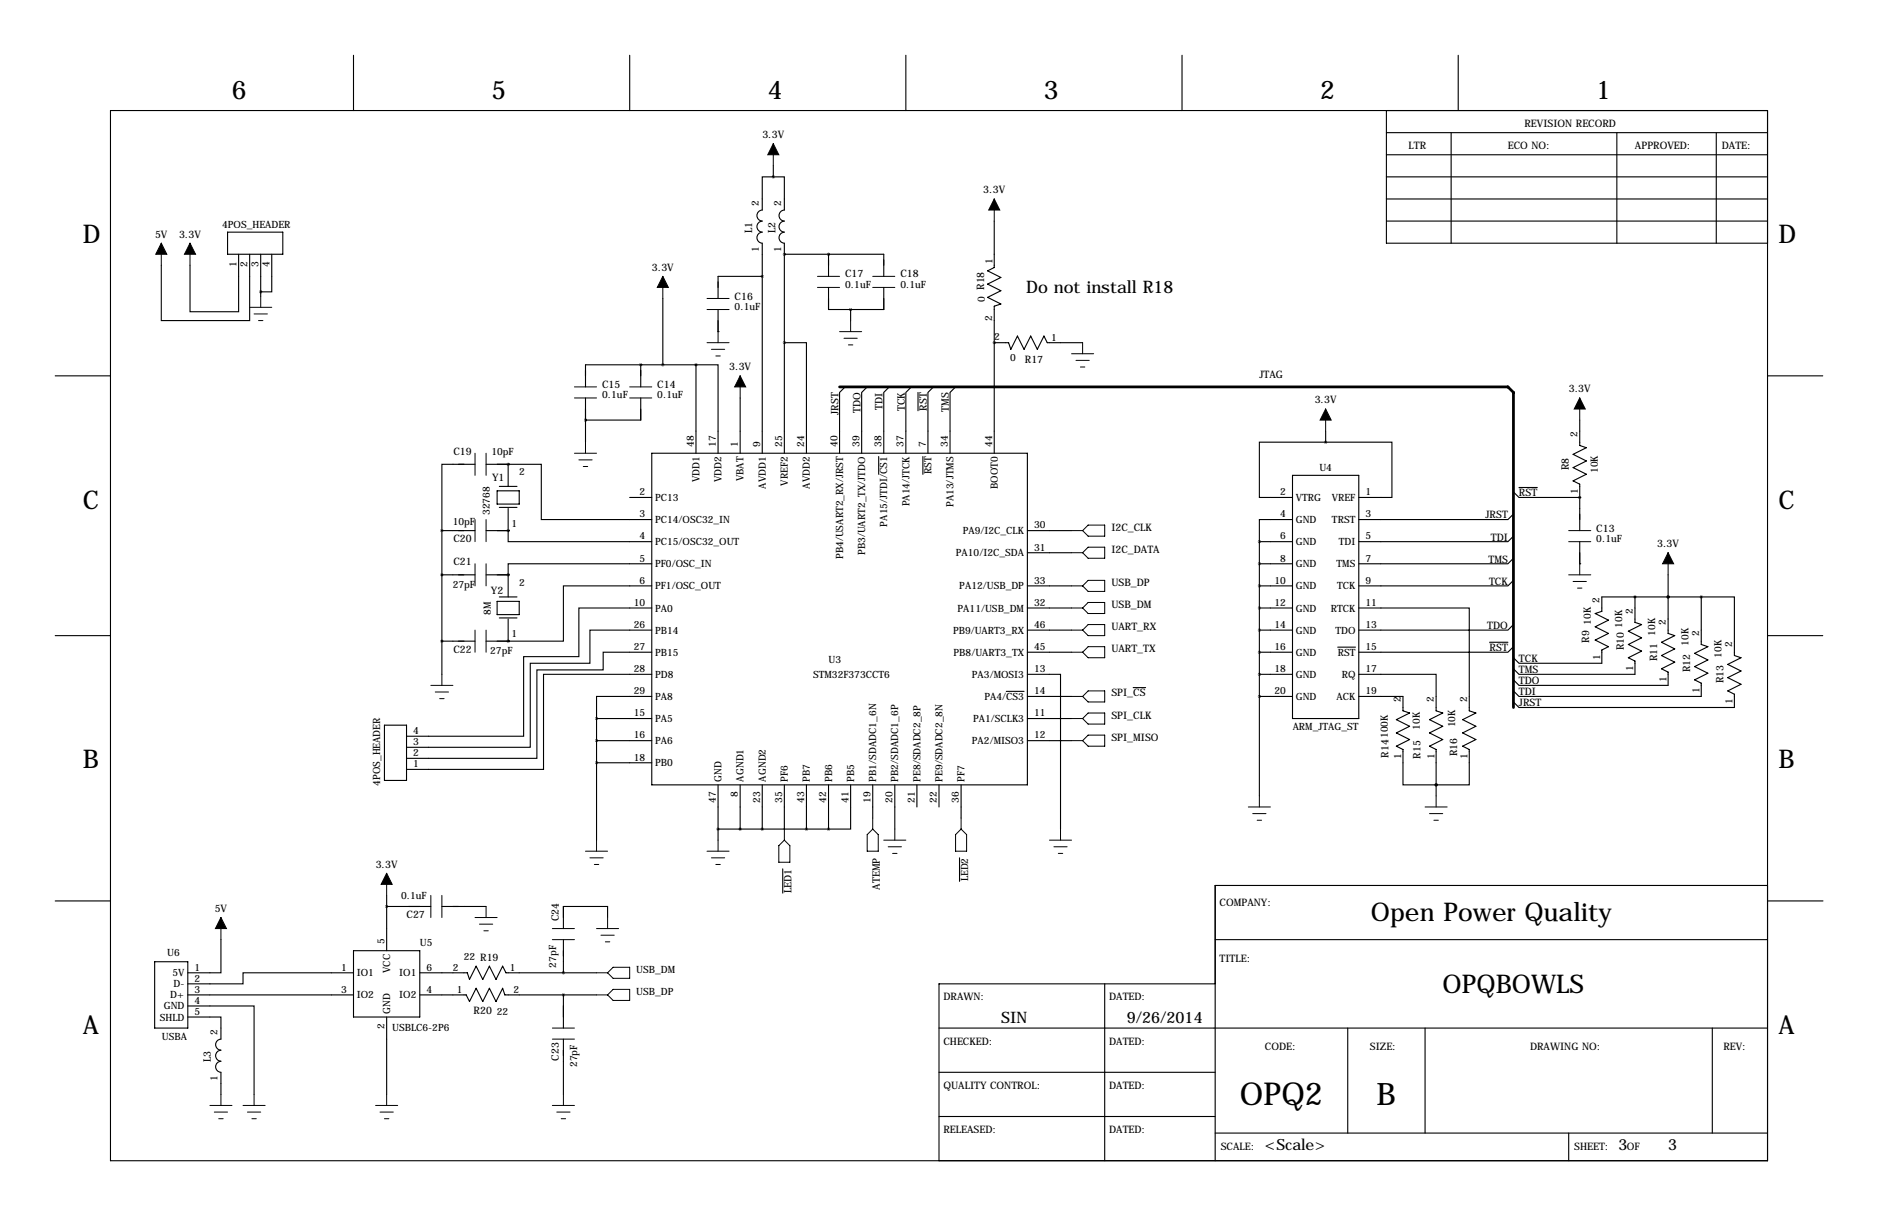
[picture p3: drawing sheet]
<svg xmlns="http://www.w3.org/2000/svg" width="432mm" height="279mm" viewBox="0 0 432 279" stroke-linecap="round" stroke-linejoin="round" font-family="sans-serif">
<g fill="none" stroke="#000" stroke-width=".25">
<path d="M81.3 12.7v12.7M144.8 12.7v12.7M208.3 12.7v12.7M271.8 12.7v12.7M335.3 12.7v12.7M25.4 25.4h381v241.3h-381zM177.8 38.1v2.5M318.8 30.5h87.6M318.8 35.6h87.6M318.8 25.4v30.5h87.6M333.7 30.5v25.4M371.8 30.5v25.4"/>
<path d="M394.6 30.5v25.4M52.3 53.3h12.7v5.1h-12.7zM54.9 58.4v13.2h-11.2v-10.6M57.4 58.4v15.3h-20.3v-12.7M59.9 58.4v9.7M62.5 58.4v8.7h-2.6M177.8 40.6h-2.5v7.7a1.27 1.27 0 0 0-1.3 1.2 1.27 1.27 0 0 0 1.3 1.3 1.27 1.27 0 0 0-1.3 1.3 1.27 1.27 0 0 0 1.3 1.2 1.27 1.27 0 0 0-1.3 1.3 1.27 1.27 0 0 0 1.2 1.3l.1 48.2M177.8 40.6h2.5v7.7a1.27 1.27 0 0 0-1.2 1.2 1.27 1.27 0 0 0 1.2 1.3 1.27 1.27 0 0 0-1.2 1.3 1.27 1.27 0 0 0 1.2 1.2 1.27 1.27 0 0 0-1.2 1.3 1.27 1.27 0 0 0 1.2 1.3v48.2M180.3 58.4h.1M180.3 58.4h22.9v5.1M190.5 58.4h.1M190.5 58.4v5.1"/>
<path d="M228.6 50.8v10.7l-1.5 .7 3 1.6-3 1.5 3 1.5-3 1.5 3 1.5-1.5 .6v33.7M318.8 45.7h87.6M318.8 50.8h87.6M318.8 40.6h87.6M152.4 68.6v15.2M165.1 76.2h.1M165.1 71.1v5.1M175.3 63.5h-10.2v5.1M180.3 78.7h5.1v25.4M190.5 66v5.1h12.7v-5.1M195.6 71.1v2.6M228.6 78.7h.1"/>
<path d="M228.6 78.7h3.3l.5 1.6 1.5-3.1 1.6 3.1 1.5-3.1 1.5 3.1 1.5-3.1 .8 1.5h8.1M12.7 86.4h12.7M134.6 96.5h.1M134.6 91.4v10.2M147.3 83.8h.1M147.3 83.8v5.1M147.3 91.4v5.1h-12.7M160 83.8h5.1v20.3M160 83.8v20.3M160 83.8h-25.4v5.1M170.2 91.4v12.7M194.3 88.9l-1.3 1.3v13.9"/>
<path d="M199.4 88.9l-1.3 1.3v13.9M204.5 88.9l-1.3 1.3v13.9M209.5 88.9l-1.2 1.3v13.9M211.1 90.2v4.2M214.6 88.9l-1.2 1.3v13.9M219.7 88.9l-1.3 1.3v13.9M304.8 99.1v2.5M363.2 96.5v5.9l1.5 .5-3 1.5 3 1.5-3 1.5 3 1.6-3 1.5 1.5 .8v10.6M406.4 86.4h12.7M109.2 106.7h-7.6v15.2M111.8 106.7h5M114.3 112.8h5.1v3h-5.1z"/>
<path d="M114.8 111.8h4.1M114.8 116.6h4.1M116.8 106.7h7.7v12.7h25.4M116.8 106.7h.1M116.8 106.7v5.1M116.8 116.8v5.1M144.8 114.3h5.1M149.9 104.1h86.3v76.2h-86.3zM202 104.9v4.1M212.2 104.9v4.1M297.2 119.4h-7.6v5.1M297.2 109.2h15.2v55.9h-15.2z"/>
<path d="M304.8 101.6h-15.2v12.7h7.6M304.8 101.6h15.2v12.7h-7.6M348 113l1.2 1.3h14M348 118.1l-1.3 1.3h-34.3M349.2 112h4.3M363.2 114.3h.1M101.6 121.9h7.6M101.6 132.1h7.6M101.6 121.9v33M111.8 121.9h5M111.8 132.1h5M114.3 138.2h5.1v3h-5.1z"/>
<path d="M114.8 137.2h4.1M116.8 121.9h.1M116.8 132.1h.1M116.8 121.9v2.6h33.1M116.8 132.1v5.1M149.9 129.5h-33.1v2.6M149.9 134.6h-20.4v12.7h-12.7M149.9 139.7h-16.8v11.2h-12.7v18.3h-26.9M236.2 134.6h10.2M236.2 139.7h10.2M236.2 127h10.2M236.2 121.9h10.2"/>
<path d="M289.6 124.5h7.6M289.6 129.5h7.6M289.6 134.6h7.6M289.6 139.7h7.6M289.6 124.5v58.4M312.4 139.7h25.4v23.6l1.5 .5-3 1.6 3 1.5-3 1.5 3 1.5-3 1.5 1.5 .8v8.1h-7.6M348 123.2l-1.3 1.3h-34.3M348 128.3l-1.3 1.2h-34.3M348 133.3l-1.3 1.3h-34.3M363.2 129.5h.1M363.2 124.5v5M375.9 137.2v5.8l1.5 .5-3 1.5 3 1.6-3 1.5 3 1.5-3 1.5 1.5 .8v3h-26.7l-1.2-1.2"/>
<path d="M383.5 137.2h.1M383.5 132.1v13.4l1.6 .5-3.1 1.6 3.1 1.5-3.1 1.5 3.1 1.5-3.1 1.6 1.5 .7v3.1h-34.3l-1.2-1.3M391.2 137.2h7.6v13.4l1.5 .5-3 1.6 3 1.5-3 1.5 3 1.5-3 1.6 1.5 .7v3.1h-49.6l-1.2-1.3M391.2 137.2h-22.9v3.3l-1.5 .5 3 1.5-3 1.5 3 1.5-3 1.6 3 1.5-1.5 .8v3h-19.1l-1.2-1.3M391.2 137.2v10.9l1.5 .5-3.1 1.5 3.1 1.5-3.1 1.6 3.1 1.5-3.1 1.5 1.6 .8v3h-42l-1.2-1.2M12.7 146h12.7M101.6 147.3h7.6M111.8 147.3h5M114.8 142h4.1M116.8 147.3h.1M116.8 142.2v5.1M149.9 144.8h-14.3v7.6h-13.7v19.3h-28.4"/>
<path d="M149.9 149.9h-11.2v4h-15.3v20.3h-29.9M149.9 154.9h-24.9v21.9h-31.5M231.4 158.9h4.1M236.2 154.9h7.6v35.6M236.2 149.9h10.2M236.2 144.8h10.2M260.5 158h2.9M289.6 154.9h7.6M289.6 149.9h7.6M289.6 144.8h7.6M307.6 148.7h4.1M312.4 154.9h17.8v8.4l1.5 .5-3 1.6 3 1.5-3 1.5 3 1.5-3 1.5 1.5 .8v10.7"/>
<path d="M342.5 147.6h4.2M348 143.5l-1.3 1.3h-34.3M348 148.6l-1.3 1.3h-34.3M406.4 146h12.7M88.4 166.6h5.1v12.7h-5.1zM137.2 165.1h12.7M137.2 170.2h12.7M137.2 175.3h12.7M137.2 165.1v27.9M149.9 160h-12.7v5.1M236.2 165.1h10.2M236.2 170.2h10.2"/>
<path d="M236.2 160h10.2M289.6 160h7.6M312.4 160h10.2v3.3l1.5 .5-3 1.6 3 1.5-3 1.5 3 1.5-3 1.5 1.5 .8v8.1h7.6M165.1 180.3v12.7M165.1 190.5h25.4M170.2 180.3v10.2M175.3 180.3v10.2M180 199.6v5.6M180.3 180.3v10.2M185.4 180.3v10.2M190.5 180.3v10.2M195.6 180.3v10.2h-5.1"/>
<path d="M200.7 180.3v7.7M205.7 180.3v10.2M210.8 180.3v5.1M215.9 180.3v5.1M220.6 197.1v5.4M221 180.3v7.7M330.2 180.3h.1M12.7 207h12.7M50.8 215.9v7.6h-7.6M81.3 218.4h15.2v15.3h-15.2zM88.9 205.7v12.7M88.9 208.3h10.2"/>
<path d="M101.6 208.3h10.2M129.5 215.9v7.6M139.7 210.8v-2.5h-10.2v5.1M279.4 215.9h127M406.4 203.5h-127v63.2M406.5 207h12.7M35.6 221h7.6v15.2h-7.6zM43.2 233.7h7.6v5.1a1.27 1.27 0 0 0-1.2 1.2 1.27 1.27 0 0 0 1.2 1.3M43.2 231.1h15.2v20.4M43.2 228.6h38.1M81.3 223.5h-25.4v2.6h-12.7M88.9 233.7v17.8"/>
<path d="M96.5 223.5h10.9l.5 1.5 1.6-3 1.5 3 1.5-3 1.5 3 1.6-3 .7 1.5h20.9M96.5 228.6h10.7l.7 1.5 1.6-3 1.5 3 1.5-3 1.5 3 1.6-3 .5 1.5h21.1M129.5 228.6v7.6M129.5 238.8v12.7M215.9 236.2h190.5M254 226.1v40.6M279.4 226.1h-63.5v40.6M309.9 236.2v24.1M327.7 236.2v24.1M393.7 236.2v24.1M50.8 243.8a1.27 1.27 0 0 0-1.2 1.3 1.27 1.27 0 0 0 1.2 1.3M50.8 241.3a1.27 1.27 0 0 0-1.2 1.3 1.27 1.27 0 0 0 1.2 1.2"/>
<path d="M50.8 246.4v5.1M215.9 246.4h63.5M215.9 256.5h63.5M279.4 260.3h127M360.7 260.3v6.4"/>
</g>
<g fill="none" stroke="#000" stroke-width=".23">
<path d="M177.8 33v5.1M37.1 55.9v5.1M43.7 55.9v5.1M228.6 45.7v5.1M57.4 70.6h5.1M58.4 72.1h3.1M59.4 73.7h1.1M59.9 68.1v2.5M152.4 63.5v5.1M162.6 68.6h5M162.6 71.1h5M162.6 78.7h5"/>
<path d="M165.1 76.2v2.5M188 63.5h5M188 66h5M193 76.2h5.1M194.1 77.7h3M195.1 79.2h1M195.6 73.7v2.5M200.7 63.5h5M200.7 66h5M248.9 78.7v2.6M132.1 88.9h5.1M132.1 91.4h5.1"/>
<path d="M144.8 88.9h5.1M144.8 91.4h5.1M163.6 80.3h3M164.6 81.8h1M170.2 86.4v5M246.4 81.3h5.1M247.4 82.8h3M248.4 84.3h1M304.8 94v5.1M363.2 91.4v5.1M109.2 104.1v5.1M109.2 119.4v5.1"/>
<path d="M111.8 104.1v5.1M111.8 119.4v5.1M132.1 104.1h5.1M133.1 105.7h3M134.1 107.2h1M134.6 101.6v2.5M109.2 129.5v5.1M111.8 129.5v5.1M246.4 121.9h2.5M246.4 134.6h2.5M246.4 139.7h2.5M246.4 127h2.5"/>
<path d="M248.9 121.9l1.3-1.2h3.8v2.5h-3.8zM248.9 127l1.3-1.3h3.8v2.6h-3.8zM248.9 134.6l1.3-1.3h3.8v2.6h-3.8zM248.9 139.7l1.3-1.3h3.8v2.6h-3.8zM360.7 121.9h5.1M360.7 124.5h5.1M360.7 132.1h5.1M361.7 133.6h3M362.7 135.1h1M363.2 129.5v2.6M383.5 127v5.1M99.1 157.5h5"/>
<path d="M100.1 159h3M101.6 154.9v2.6M109.2 144.8v5.1M111.8 144.8v5.1M246.4 144.8h2.5M246.4 149.9h2.5M248.9 144.8l1.3-1.3h3.8v2.5h-3.8zM248.9 149.9l1.3-1.3h3.8v2.5h-3.8zM101.1 160.5h1M246.4 170.2h2.5M246.4 165.1h2.5M246.4 160h2.5"/>
<path d="M248.9 170.2l1.3-1.3h3.8v2.5h-3.8zM248.9 160l1.3-1.2h3.8v2.5h-3.8zM248.9 165.1l1.3-1.3h3.8v2.6h-3.8zM134.6 195.6h5.1M135.6 197.1h3.1M136.7 198.6h1M137.2 193v2.6M162.6 195.6h5M163.6 197.1h3M164.6 198.6h1M165.1 193v2.6M180.3 190.5v2.5"/>
<path d="M180.3 193l1.3 1.3v3.8h-2.5v-3.8zM200.7 190.5l1.2 1.3v3.8h-2.5v-3.8zM200.7 188v2.5M203.2 193h5.1M204.2 194.6h3.1M205.2 196.1h1M205.7 190.5v2.5M219.7 191.8l1.3-1.3 1.2 1.3v3.8h-2.5zM221 188v2.5M241.3 193h5.1M242.3 194.6h3.1M243.3 196.1h1"/>
<path d="M243.8 190.5v2.5M287 185.4h5.1M288 186.9h3.1M289.1 188.5h1M289.6 182.9v2.5M327.7 185.4h5M328.7 186.9h3M329.7 188.5h1M330.2 182.9v2.5M50.8 210.8v5.1M88.9 200.7v5M99.1 205.7v5.1"/>
<path d="M101.6 205.7v5.1M109.2 210.8h5.1M110.2 212.3h3.1M111.3 213.9h1M111.8 208.3v2.5M127 215.9h5.1M127 213.4h5.1M137.2 213.4h5M138.2 214.9h3M139.2 216.4h1M139.7 210.8v2.6M127 238.8h5.1"/>
<path d="M127 236.2h5.1M137.2 223.5h2.5M137.2 228.6h2.5M139.7 223.5l1.3-1.3h3.8v2.6h-3.8zM139.7 228.6l1.3-1.3h3.8v2.6h-3.8zM48.3 254h5M49.3 255.5h3M50.3 257h1M50.8 251.5v2.5M55.9 254h5.1M56.9 255.5h3M57.9 257h1"/>
<path d="M58.4 251.5v2.5M86.4 254h5M87.4 255.5h3M88.4 257h1M88.9 251.5v2.5M127 254h5.1M128 255.5h3.1M129 257h1M129.5 251.5v2.5"/>
</g>
<path d="M177.8 33l1.3 2.6h-2.6zM37.1 55.9l1.3 2.5h-2.6zM43.7 55.9l1.3 2.5h-2.6zM228.6 45.7l1.3 2.6h-2.6zM152.4 63.5l1.3 2.5h-2.6zM170.2 86.4l1.2 2.5h-2.5zM304.8 94l1.3 2.5h-2.6zM363.2 91.4l1.3 2.6h-2.6zM383.5 127l1.3 2.5h-2.5zM50.8 210.8l1.3 2.6h-2.6zM88.9 200.7l1.3 2.5h-2.6z" fill="#000" stroke="#000" stroke-width=".23"/>
<path d="M383.5 137.2a.05 .05 0 0 0 .1 0 .05 .05 0 0 0-.1 0zM391.1 137.2a.05 .05 0 0 0 .1 0 .05 .05 0 0 0-.1 0zM383.5 137.2a.05 .05 0 0 0 .1 0 .05 .05 0 0 0-.1 0zM289.5 124.5a.05 .05 0 0 0 .1 0 .05 .05 0 0 0-.1 0zM289.5 129.5a.05 .05 0 0 0 .1 0 .05 .05 0 0 0-.1 0zM289.5 134.6a.05 .05 0 0 0 .1 0 .05 .05 0 0 0-.1 0zM289.5 139.7a.05 .05 0 0 0 .1 0 .05 .05 0 0 0-.1 0zM289.5 144.8a.05 .05 0 0 0 .1 0 .05 .05 0 0 0-.1 0zM289.5 149.9a.05 .05 0 0 0 .1 0 .05 .05 0 0 0-.1 0zM289.5 154.9a.05 .05 0 0 0 .1 0 .05 .05 0 0 0-.1 0zM289.5 160a.05 .05 0 0 0 .1 0 .05 .05 0 0 0-.1 0zM180.3 78.7a.05 .05 0 0 0 .1 0 .05 .05 0 0 0-.1 0zM175.2 63.5a.05 .05 0 0 0 .1 0 .05 .05 0 0 0-.1 0zM180.3 58.4a.05 .05 0 0 0 .1 0 .05 .05 0 0 0-.1 0zM116.8 106.7a.05 .05 0 0 0 .1 0 .05 .05 0 0 0-.1 0zM116.8 132.1a.05 .05 0 0 0 .1 0 .05 .05 0 0 0-.1 0zM116.8 147.3a.05 .05 0 0 0 .1 0 .05 .05 0 0 0-.1 0zM116.8 121.9a.05 .05 0 0 0 .1 0 .05 .05 0 0 0-.1 0zM129.5 223.5a.05 .05 0 0 0 .1 0 .05 .05 0 0 0-.1 0zM129.5 228.6a.05 .05 0 0 0 .1 0 .05 .05 0 0 0-.1 0zM137.1 170.2a.05 .05 0 0 0 .1 0 .05 .05 0 0 0-.1 0zM137.1 175.3a.05 .05 0 0 0 .1 0 .05 .05 0 0 0-.1 0zM175.2 190.5a.05 .05 0 0 0 .1 0 .05 .05 0 0 0-.1 0zM137.1 165.1a.05 .05 0 0 0 .1 0 .05 .05 0 0 0-.1 0zM59.9 67.1a.05 .05 0 0 0 .1 0 .05 .05 0 0 0-.1 0z" fill="#000" stroke="#000" stroke-width=".63"/>
<path d="M193 88.9h153.7l1.3 1.3v72.4" fill="none" stroke="#000" stroke-width=".63"/>
<text font-size="7.3" x="285.1" y="254">OPQ2</text>
<text font-size="7.1" x="316.5" y="254">B</text>
<g font-size="5.9">
<text x="53.3" y="22.9">6</text>
<text x="113" y="22.9">5</text>
<text x="176.5" y="22.9">4</text>
<text x="240" y="22.9">3</text>
<text x="303.5" y="22.9">2</text>
<text x="367" y="22.9">1</text>
<text x="19" y="55.9">D</text>
<text x="408.9" y="55.9">D</text>
<text x="19" y="116.8">C</text>
<text x="408.9" y="116.8">C</text>
<text x="19" y="176.5">B</text>
<text x="408.9" y="176.5">B</text>
<text x="315.2" y="211.6">Open Power Quality</text>
<text x="331.7" y="228.1">OPQBOWLS</text>
<text x="19" y="237.5">A</text>
<text x="408.9" y="237.5">A</text>
</g>
<text font-size="4" x="236" y="67.3">Do not install R18</text>
<g font-size="3.6">
<text x="230.2" y="235">SIN</text>
<text x="259.1" y="235">9/26/2014</text>
<text x="290.8" y="264.1">&lt;Scale&gt;</text>
<text x="372.1" y="264.1">3</text>
<text x="383.5" y="264.1">3</text>
</g>
<g font-size="2.4">
<text x="350.5" y="29.2">REVISION RECORD</text>
<text x="175.3" y="31.8">3.3V</text>
<text x="323.8" y="34.3">LTR</text>
<text x="346.7" y="34.3">ECO NO:</text>
<text x="375.9" y="34.3">APPROVED:</text>
<text x="395.9" y="34.3">DATE:</text>
<text x="226.1" y="44.4">3.3V</text>
<text x="173" y="53.6" transform="rotate(-90 173 53.6)">L1</text>
<text x="178.3" y="53.6" transform="rotate(-90 178.3 53.6)">L2</text>
<text x="35.7" y="54.6">5V</text>
<text x="41.2" y="54.6">3.3V</text>
<text x="149.9" y="62.2">3.3V</text>
<text x="194.3" y="63.8">C17</text>
<text x="207" y="63.8">C18</text>
<text x="168.9" y="68.8">C16</text>
<text x="235.6" y="83.3">R17</text>
<text x="138.4" y="89.2">C15</text>
<text x="151.1" y="89.2">C14</text>
<text x="167.7" y="85.1">3.3V</text>
<text x="289.6" y="86.9">JTAG</text>
<text x="192.8" y="95.3" transform="rotate(-90 192.8 95.3)">JRST</text>
<text x="197.9" y="94.9" transform="rotate(-90 197.9 94.9)">TDO</text>
<text x="202.9" y="94.1" transform="rotate(-90 202.9 94.1)">TDI</text>
<text x="208" y="94.5" transform="rotate(-90 208 94.5)">TCK</text>
<text x="213.1" y="94.4" transform="rotate(-90 213.1 94.4)">RST</text>
<text x="218.2" y="94.7" transform="rotate(-90 218.2 94.7)">TMS</text>
<text x="302.3" y="92.7">3.3V</text>
<text x="360.7" y="90.2">3.3V</text>
<text x="104.2" y="104.5">C19</text>
<text x="113.1" y="110.5">Y1</text>
<text x="360.7" y="108.1" transform="rotate(-90 360.7 108.1)">R8</text>
<text x="341.5" y="119.1">JRST</text>
<text x="349.2" y="114">RST</text>
<text x="104.2" y="124.6">C20</text>
<text x="255.5" y="121.9">I2C_CLK</text>
<text x="342.8" y="124.2">TDI</text>
<text x="367" y="122.2">C13</text>
<text x="381" y="125.7">3.3V</text>
<text x="104.2" y="129.9">C21</text>
<text x="255.5" y="127">I2C_DATA</text>
<text x="342.2" y="129.3">TMS</text>
<text x="112.9" y="136.4">Y2</text>
<text x="255.5" y="134.6">USB_DP</text>
<text x="342.4" y="134.4">TCK</text>
<text x="255.5" y="139.7">USB_DM</text>
<text x="104.2" y="150">C22</text>
<text x="255.5" y="144.8">UART_RX</text>
<text x="255.5" y="149.9">UART_TX</text>
<text x="342" y="144.5">TDO</text>
<text x="342.5" y="149.6">RST</text>
<text x="365.4" y="147.7" transform="rotate(-90 365.4 147.7)">R9</text>
<text x="373.4" y="149.4" transform="rotate(-90 373.4 149.4)">R10</text>
<text x="349.2" y="152.1">TCK</text>
<text x="349.2" y="154.7">TMS</text>
<text x="381" y="152" transform="rotate(-90 381 152)">R11</text>
<text x="388.6" y="154.5" transform="rotate(-90 388.6 154.5)">R12</text>
<text x="255.5" y="160">SPI_CS</text>
<text x="349.2" y="157.2">TDO</text>
<text x="349.2" y="159.8">TDI</text>
<text x="396.2" y="157" transform="rotate(-90 396.2 157)">R13</text>
<text x="255.5" y="165.1">SPI_CLK</text>
<text x="349.2" y="162.3">JRST</text>
<text x="255.5" y="170.2">SPI_MISO</text>
<text x="335" y="173.8" transform="rotate(-90 335 173.8)">R16</text>
<text x="319.3" y="174.1" transform="rotate(-90 319.3 174.1)">R14100K</text>
<text x="326.6" y="174.3" transform="rotate(-90 326.6 174.3)">R15</text>
<text x="86.4" y="199.4">3.3V</text>
<text x="49.4" y="209.5">5V</text>
<text x="182" y="205.2" transform="rotate(-90 182 205.2)">LED1</text>
<text x="202.3" y="204.4" transform="rotate(-90 202.3 204.4)">ATEMP</text>
<text x="280.4" y="208.3">COMPANY:</text>
<text x="93.5" y="211">C27</text>
<text x="128.5" y="211.7" transform="rotate(-90 128.5 211.7)">C24</text>
<text x="280.4" y="221">TITLE:</text>
<text x="108.9" y="233.1">R20</text>
<text x="216.9" y="229.9">DRAWN:</text>
<text x="255" y="229.9">DATED:</text>
<text x="48.5" y="244.1" transform="rotate(-90 48.5 244.1)">L3</text>
<text x="128.5" y="243.7" transform="rotate(-90 128.5 243.7)">C23</text>
<text x="216.9" y="240">CHECKED:</text>
<text x="255" y="240">DATED:</text>
<text x="290.8" y="241.3">CODE:</text>
<text x="315" y="241.3">SIZE:</text>
<text x="351.8" y="241.3">DRAWING NO:</text>
<text x="396.2" y="241.3">REV:</text>
<text x="216.9" y="250.2">QUALITY CONTROL:</text>
<text x="255" y="250.2">DATED:</text>
<text x="216.9" y="260.3">RELEASED:</text>
<text x="255" y="260.3">DATED:</text>
<text x="280.7" y="264.2">SCALE:</text>
<text x="361.9" y="264.2">SHEET:</text>
<text x="374" y="264.2">OF</text>
</g>
<g font-size="2.3">
<text x="174.5" y="47.2" transform="rotate(-90 174.5 47.2)">2</text>
<text x="179.6" y="47.2" transform="rotate(-90 179.6 47.2)">2</text>
<text x="51.1" y="52.3">4POS_HEADER</text>
<text x="174.5" y="58" transform="rotate(-90 174.5 58)">1</text>
<text x="179.6" y="58" transform="rotate(-90 179.6 58)">1</text>
<text x="54.4" y="61.3" transform="rotate(-90 54.4 61.3)">1</text>
<text x="56.9" y="61.3" transform="rotate(-90 56.9 61.3)">2</text>
<text x="59.4" y="61.3" transform="rotate(-90 59.4 61.3)">3</text>
<text x="62" y="61.3" transform="rotate(-90 62 61.3)">4</text>
<text x="228.2" y="60.6" transform="rotate(-90 228.2 60.6)">1</text>
<text x="168.9" y="71.2">0.1uF</text>
<text x="194.3" y="66.1">0.1uF</text>
<text x="207" y="66.1">0.1uF</text>
<text x="226.4" y="69.5" transform="rotate(-90 226.4 69.5)">0 R18</text>
<text x="228.1" y="73.7" transform="rotate(-90 228.1 73.7)">2</text>
<text x="228.6" y="78.2">2</text>
<text x="232.3" y="82.9">0</text>
<text x="241.7" y="78.3">1</text>
<text x="138.4" y="91.5">0.1uF</text>
<text x="151.1" y="91.5">0.1uF</text>
<text x="362.7" y="100.4" transform="rotate(-90 362.7 100.4)">2</text>
<text x="113" y="104.6">10pF</text>
<text x="159.5" y="102.6" transform="rotate(-90 159.5 102.6)">48</text>
<text x="164.6" y="102.6" transform="rotate(-90 164.6 102.6)">17</text>
<text x="169.7" y="102.6" transform="rotate(-90 169.7 102.6)">1</text>
<text x="174.8" y="102.6" transform="rotate(-90 174.8 102.6)">9</text>
<text x="179.8" y="102.6" transform="rotate(-90 179.8 102.6)">25</text>
<text x="184.9" y="102.6" transform="rotate(-90 184.9 102.6)">24</text>
<text x="192.5" y="102.6" transform="rotate(-90 192.5 102.6)">40</text>
<text x="197.6" y="102.6" transform="rotate(-90 197.6 102.6)">39</text>
<text x="202.7" y="102.6" transform="rotate(-90 202.7 102.6)">38</text>
<text x="207.8" y="102.6" transform="rotate(-90 207.8 102.6)">37</text>
<text x="212.9" y="102.6" transform="rotate(-90 212.9 102.6)">7</text>
<text x="217.9" y="102.6" transform="rotate(-90 217.9 102.6)">34</text>
<text x="228.1" y="102.6" transform="rotate(-90 228.1 102.6)">44</text>
<text x="119.3" y="109.2">2</text>
<text x="147" y="113.8">2</text>
<text x="160.8" y="110.8" transform="rotate(-90 160.8 110.8)">VDD1</text>
<text x="165.9" y="110.8" transform="rotate(-90 165.9 110.8)">VDD2</text>
<text x="171" y="110.6" transform="rotate(-90 171 110.6)">VBAT</text>
<text x="176.1" y="112.3" transform="rotate(-90 176.1 112.3)">AVDD1</text>
<text x="181.1" y="111.6" transform="rotate(-90 181.1 111.6)">VREF2</text>
<text x="186.2" y="112.3" transform="rotate(-90 186.2 112.3)">AVDD2</text>
<text x="214.2" y="109" transform="rotate(-90 214.2 109)">RST</text>
<text x="229.4" y="112.4" transform="rotate(-90 229.4 112.4)">BOOT0</text>
<text x="294.3" y="113.8">2</text>
<text x="303.4" y="108.2">U4</text>
<text x="313.9" y="113.8">1</text>
<text x="362.8" y="113.4" transform="rotate(-90 362.8 113.4)">1</text>
<text x="367.4" y="108.7" transform="rotate(-90 367.4 108.7)">10K</text>
<text x="112.6" y="118.4" transform="rotate(-90 112.6 118.4)">32768</text>
<text x="147" y="118.9">3</text>
<text x="150.6" y="115.1">PC13</text>
<text x="209.1" y="116.4" transform="rotate(-90 209.1 116.4)">PA14/JTCK</text>
<text x="219.2" y="116.5" transform="rotate(-90 219.2 116.5)">PA13/JTMS</text>
<text x="294.3" y="118.9">4</text>
<text x="297.9" y="115.1">VTRG</text>
<text x="306.3" y="115.1">VREF</text>
<text x="313.9" y="118.9">3</text>
<text x="104.1" y="120.7">10pF</text>
<text x="117.6" y="121">1</text>
<text x="147" y="124">4</text>
<text x="150.6" y="120.2">PC14/OSC32_IN</text>
<text x="150.6" y="125.3">PC15/OSC32_OUT</text>
<text x="204" y="121" transform="rotate(-90 204 121)">PA15/JTDI/CS1</text>
<text x="221.4" y="122.7">PA9/I2C_CLK</text>
<text x="237.7" y="121.4">30</text>
<text x="294.3" y="124">6</text>
<text x="297.9" y="120.2">GND</text>
<text x="297.9" y="125.3">GND</text>
<text x="306.3" y="120.2">TRST</text>
<text x="307.8" y="125.3">TDI</text>
<text x="313.9" y="124">5</text>
<text x="367" y="124.5">0.1uF</text>
<text x="147" y="129">5</text>
<text x="150.6" y="130.3">PF0/OSC_IN</text>
<text x="193.8" y="128.5" transform="rotate(-90 193.8 128.5)">PB4/USART2_RX/JRST</text>
<text x="198.9" y="127.6" transform="rotate(-90 198.9 127.6)">PB3/UART2_TX/JTDO</text>
<text x="219.8" y="127.8">PA10/I2C_SDA</text>
<text x="237.7" y="126.5">31</text>
<text x="294.3" y="129">8</text>
<text x="297.9" y="130.3">GND</text>
<text x="307.3" y="130.3">TMS</text>
<text x="313.9" y="129">7</text>
<text x="104.1" y="135.1">27pF</text>
<text x="119.3" y="134.6">2</text>
<text x="147" y="134.1">6</text>
<text x="150.6" y="135.4">PF1/OSC_OUT</text>
<text x="220.6" y="135.4">PA12/USB_DP</text>
<text x="237.7" y="134.1">33</text>
<text x="293" y="134.1">10</text>
<text x="297.9" y="135.4">GND</text>
<text x="307.4" y="135.4">TCK</text>
<text x="313.9" y="134.1">9</text>
<text x="112.9" y="141.2" transform="rotate(-90 112.9 141.2)">8M</text>
<text x="145.7" y="139.2">10</text>
<text x="150.6" y="140.5">PA0</text>
<text x="220.2" y="140.5">PA11/USB_DM</text>
<text x="237.7" y="139.2">32</text>
<text x="293" y="139.2">12</text>
<text x="297.9" y="140.5">GND</text>
<text x="306" y="140.5">RTCK</text>
<text x="313.9" y="139.2">11</text>
<text x="365.8" y="143.5" transform="rotate(-90 365.8 143.5)">10K</text>
<text x="367.8" y="138.5" transform="rotate(-90 367.8 138.5)">2</text>
<text x="375.4" y="141" transform="rotate(-90 375.4 141)">2</text>
<text x="383" y="143.6" transform="rotate(-90 383 143.6)">2</text>
<text x="117.6" y="146.4">1</text>
<text x="145.7" y="149.4">27</text>
<text x="145.7" y="144.3">26</text>
<text x="150.6" y="145.6">PB14</text>
<text x="219.1" y="145.6">PB9/UART3_RX</text>
<text x="237.7" y="149.4">45</text>
<text x="237.7" y="144.3">46</text>
<text x="293" y="144.3">14</text>
<text x="293" y="149.4">16</text>
<text x="297.9" y="145.6">GND</text>
<text x="307" y="145.6">TDO</text>
<text x="313.9" y="144.3">13</text>
<text x="313.9" y="149.4">15</text>
<text x="373" y="144.3" transform="rotate(-90 373 144.3)">10K</text>
<text x="380.6" y="146.1" transform="rotate(-90 380.6 146.1)">10K</text>
<text x="388.2" y="148.3" transform="rotate(-90 388.2 148.3)">10K</text>
<text x="390.7" y="146.1" transform="rotate(-90 390.7 146.1)">2</text>
<text x="398.3" y="148.6" transform="rotate(-90 398.3 148.6)">2</text>
<text x="112.7" y="150.4">27pF</text>
<text x="145.7" y="154.4">28</text>
<text x="150.6" y="155.7">PD8</text>
<text x="150.6" y="150.7">PB15</text>
<text x="186.9" y="155.8">STM32F373CCT6</text>
<text x="190.5" y="152.4">U3</text>
<text x="219.3" y="150.7">PB8/UART3_TX</text>
<text x="223.5" y="155.7">PA3/MOSI3</text>
<text x="237.7" y="154.4">13</text>
<text x="293" y="154.4">18</text>
<text x="297.9" y="150.7">GND</text>
<text x="297.9" y="155.7">GND</text>
<text x="307.6" y="150.7">RST</text>
<text x="308.5" y="155.7">RQ</text>
<text x="313.9" y="154.4">17</text>
<text x="367.9" y="151.5" transform="rotate(-90 367.9 151.5)">1</text>
<text x="375.5" y="154.1" transform="rotate(-90 375.5 154.1)">1</text>
<text x="395.8" y="151.1" transform="rotate(-90 395.8 151.1)">10K</text>
<text x="145.7" y="159.5">29</text>
<text x="150.6" y="160.8">PA8</text>
<text x="226.4" y="160.8">PA4/CS3</text>
<text x="237.7" y="159.5">14</text>
<text x="293" y="159.5">20</text>
<text x="297.9" y="160.8">GND</text>
<text x="307.3" y="160.8">ACK</text>
<text x="313.9" y="159.5">19</text>
<text x="322.1" y="161.3" transform="rotate(-90 322.1 161.3)">2</text>
<text x="329.7" y="161.3" transform="rotate(-90 329.7 161.3)">2</text>
<text x="337.3" y="161.3" transform="rotate(-90 337.3 161.3)">2</text>
<text x="383.1" y="156.6" transform="rotate(-90 383.1 156.6)">1</text>
<text x="390.8" y="159.2" transform="rotate(-90 390.8 159.2)">1</text>
<text x="398.4" y="161.7" transform="rotate(-90 398.4 161.7)">1</text>
<text x="145.7" y="164.6">15</text>
<text x="150.6" y="165.9">PA5</text>
<text x="223.7" y="165.9">PA1/SCLK3</text>
<text x="237.7" y="164.6">11</text>
<text x="297.2" y="167.7">ARM_JTAG_ST</text>
<text x="326.5" y="167.7" transform="rotate(-90 326.5 167.7)">10K</text>
<text x="334.6" y="167.1" transform="rotate(-90 334.6 167.1)">10K</text>
<text x="95" y="173.7">2</text>
<text x="95" y="171.2">3</text>
<text x="95" y="168.7">4</text>
<text x="145.7" y="169.7">16</text>
<text x="150.6" y="171">PA6</text>
<text x="223.5" y="171">PA2/MISO3</text>
<text x="237.7" y="169.7">12</text>
<text x="95" y="176.3">1</text>
<text x="145.7" y="174.8">18</text>
<text x="150.6" y="176.1">PB0</text>
<text x="165.9" y="179.6" transform="rotate(-90 165.9 179.6)">GND</text>
<text x="171" y="179.6" transform="rotate(-90 171 179.6)">AGND1</text>
<text x="176.1" y="179.6" transform="rotate(-90 176.1 179.6)">AGND2</text>
<text x="181.1" y="179.6" transform="rotate(-90 181.1 179.6)">PF6</text>
<text x="186.2" y="179.6" transform="rotate(-90 186.2 179.6)">PB7</text>
<text x="191.3" y="179.6" transform="rotate(-90 191.3 179.6)">PB6</text>
<text x="196.4" y="179.6" transform="rotate(-90 196.4 179.6)">PB5</text>
<text x="201.5" y="179.6" transform="rotate(-90 201.5 179.6)">PB1/SDADC1_6N</text>
<text x="206.5" y="179.6" transform="rotate(-90 206.5 179.6)">PB2/SDADC1_6P</text>
<text x="211.6" y="179.6" transform="rotate(-90 211.6 179.6)">PE8/SDADC2_8P</text>
<text x="216.7" y="179.6" transform="rotate(-90 216.7 179.6)">PE9/SDADC2_8N</text>
<text x="221.8" y="179.6" transform="rotate(-90 221.8 179.6)">PF7</text>
<text x="322.2" y="174.4" transform="rotate(-90 322.2 174.4)">1</text>
<text x="329.8" y="174.4" transform="rotate(-90 329.8 174.4)">1</text>
<text x="337.4" y="174.4" transform="rotate(-90 337.4 174.4)">1</text>
<text x="87.4" y="180.6" transform="rotate(-90 87.4 180.6)">4POS_HEADER</text>
<text x="164.6" y="184.5" transform="rotate(-90 164.6 184.5)">47</text>
<text x="169.7" y="183.2" transform="rotate(-90 169.7 183.2)">8</text>
<text x="174.8" y="184.5" transform="rotate(-90 174.8 184.5)">23</text>
<text x="179.8" y="184.5" transform="rotate(-90 179.8 184.5)">35</text>
<text x="184.9" y="184.5" transform="rotate(-90 184.9 184.5)">43</text>
<text x="190" y="184.5" transform="rotate(-90 190 184.5)">42</text>
<text x="195.1" y="184.5" transform="rotate(-90 195.1 184.5)">41</text>
<text x="200.2" y="184.5" transform="rotate(-90 200.2 184.5)">19</text>
<text x="205.2" y="184.5" transform="rotate(-90 205.2 184.5)">20</text>
<text x="210.3" y="184.5" transform="rotate(-90 210.3 184.5)">21</text>
<text x="215.4" y="184.5" transform="rotate(-90 215.4 184.5)">22</text>
<text x="220.5" y="184.5" transform="rotate(-90 220.5 184.5)">36</text>
<text x="222.6" y="202.5" transform="rotate(-90 222.6 202.5)">LED2</text>
<text x="92.2" y="206.5">0.1uF</text>
<text x="38.4" y="219.7">U6</text>
<text x="88.4" y="216.9" transform="rotate(-90 88.4 216.9)">5</text>
<text x="96.5" y="217.4">U5</text>
<text x="106.6" y="220.6">22 R19</text>
<text x="39.7" y="224.3">5V</text>
<text x="39.9" y="226.9">D-</text>
<text x="44.7" y="223">1</text>
<text x="44.7" y="225.6">2</text>
<text x="78.4" y="223">1</text>
<text x="82" y="224.3">IO1</text>
<text x="89.7" y="223.5" transform="rotate(-90 89.7 223.5)">VCC</text>
<text x="91.8" y="224.3">IO1</text>
<text x="98" y="223">6</text>
<text x="104.1" y="223">2</text>
<text x="117.2" y="223.1">1</text>
<text x="127.9" y="222.3" transform="rotate(-90 127.9 222.3)">27pF</text>
<text x="146.3" y="223.5">USB_DM</text>
<text x="37.7" y="231.9">GND</text>
<text x="39.1" y="229.4">D+</text>
<text x="44.7" y="228.1">3</text>
<text x="44.7" y="230.6">4</text>
<text x="44.7" y="233.2">5</text>
<text x="78.4" y="228.1">3</text>
<text x="82" y="229.4">IO2</text>
<text x="89.7" y="232.9" transform="rotate(-90 89.7 232.9)">GND</text>
<text x="91.8" y="229.4">IO2</text>
<text x="98" y="228.1">4</text>
<text x="105" y="228.2">1</text>
<text x="114.3" y="233.2">22</text>
<text x="118.1" y="228.1">2</text>
<text x="146.3" y="228.6">USB_DP</text>
<text x="36.7" y="234.5">SHLD</text>
<text x="37.2" y="238.8">USBA</text>
<text x="50" y="237.7" transform="rotate(-90 50 237.7)">2</text>
<text x="88.4" y="236.5" transform="rotate(-90 88.4 236.5)">2</text>
<text x="90.2" y="236.8">USBLC6-2P6</text>
<text x="132.7" y="245.2" transform="rotate(-90 132.7 245.2)">27pF</text>
<text x="50" y="248.5" transform="rotate(-90 50 248.5)">1</text>
</g>
</svg>
